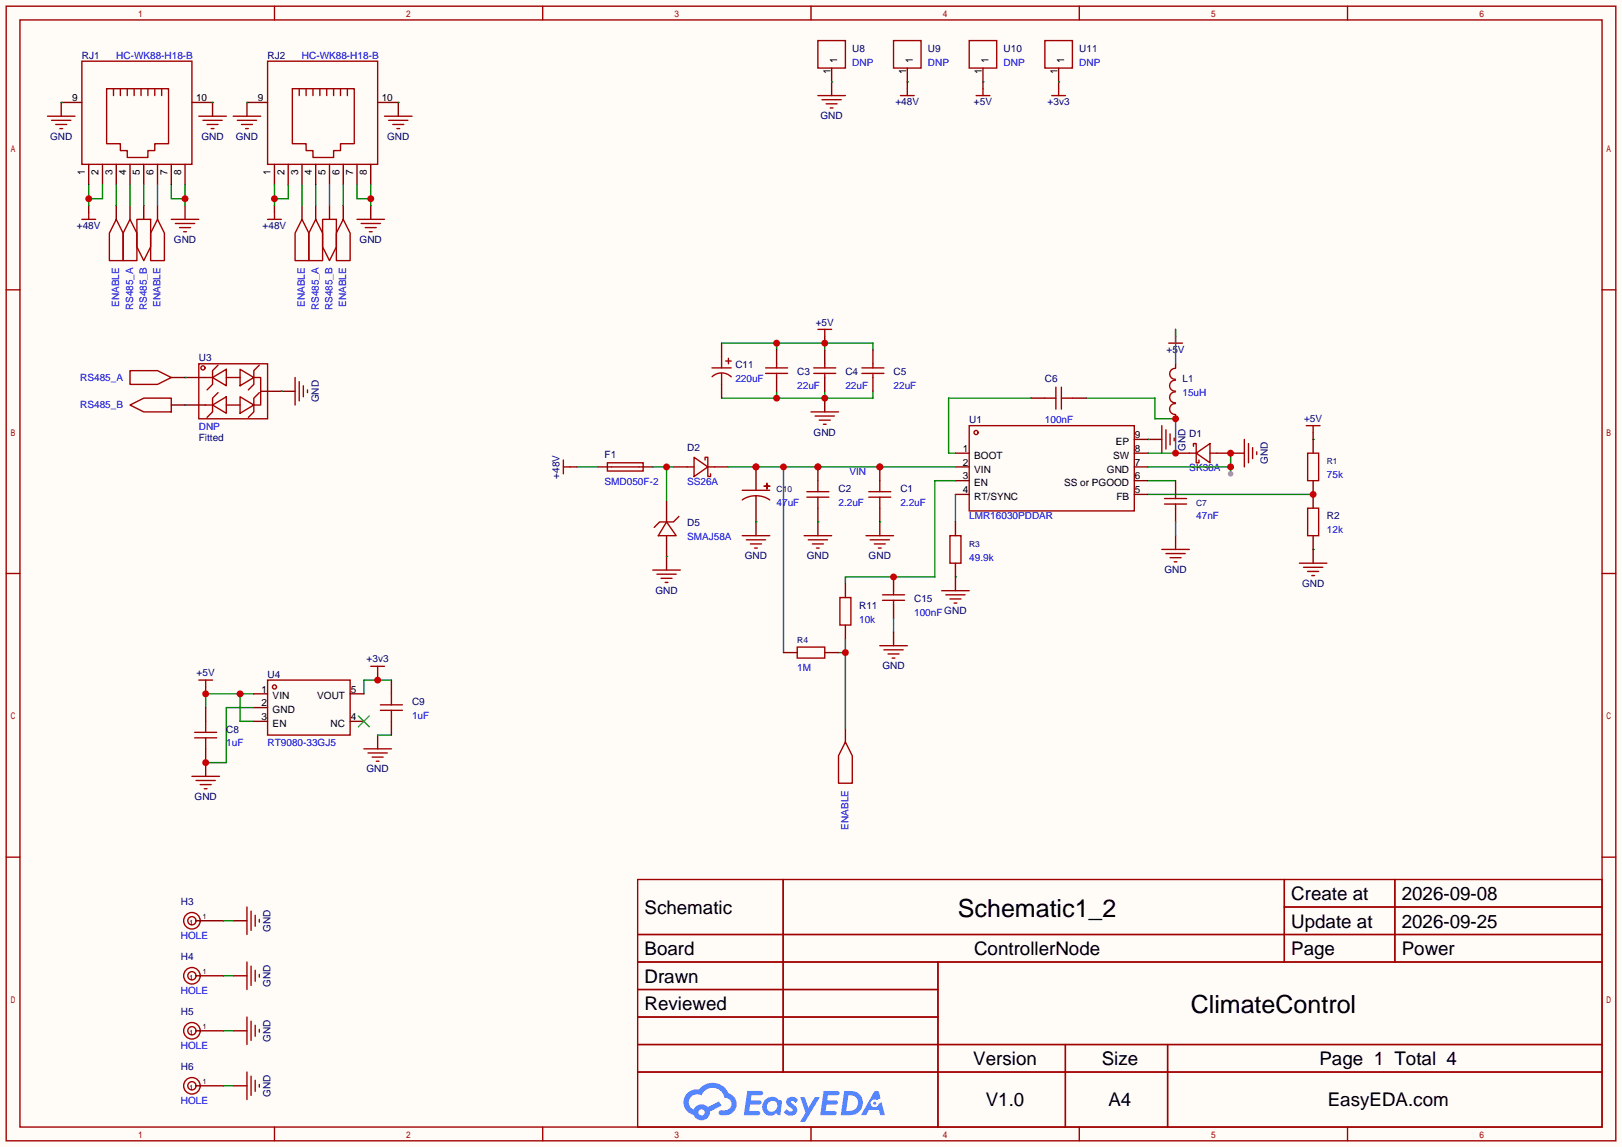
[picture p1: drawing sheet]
<svg xmlns="http://www.w3.org/2000/svg" width="299mm" height="212mm" viewBox="0 0 299 212" stroke-linecap="round" stroke-linejoin="round" font-family="sans-serif">
<path d="M0 0h299.5v211.8h-299.5z" fill="#fffcf7"/>
<g fill="none" stroke="#a10000" stroke-width=".25">
<path d="M1.1 1.1h297.2v209.6h-297.2zM3.7 3.7h292.1v204.5h-292.1zM50.7 1.1v2.6M100.2 1.1v2.6M149.7 1.1v2.6M199.3 1.1v2.6M248.8 1.1v2.6M1.1 53.5h2.6M295.8 53.5h2.5M1.1 105.9h2.6M295.8 105.9h2.5M1.1 158.3h2.6"/>
<path d="M295.8 158.3h2.5M117.7 162.4h178.1v45.8h-178.1zM117.7 172.6h178.1M117.7 177.7h178.1M144.6 162.4v35.6M173.2 177.7v30.5M237.1 162.4v15.3M237.1 167.5h58.7M257.5 162.4v15.3M117.7 182.8h55.5M117.7 192.9h178.1M117.7 187.8h55.5"/>
<path d="M117.7 198h178.1M196.7 192.9v15.3M215.6 192.9v15.3M50.7 208.2v2.5M100.2 208.2v2.5M149.7 208.2v2.5M199.3 208.2v2.5M248.8 208.2v2.5"/>
</g>
<g fill="#5487ff">
<path d="M145.5 202.8a1.3 1.3 0 0 1 1.8 .3l-.4 .6a.54 .54 0 0 0-.9-.2l.1 .2a1.58 1.58 0 0 1 1.1 1.6 1.43 1.43 0 0 1-2.5 .1l.5-.6a.64 .64 0 0 0 .5 .5 .64 .64 0 0 0 .7-.3l-.2-.2a1.6 1.6 0 0 1-1-1.6z"/>
<path d="M147.7 202.7h.9l.7 1.9 1.1-1.9h.9l-2.7 4.5h-.9l1-1.7z"/>
<path d="M138 201.5h1.6a1.31 1.31 0 0 1 1.2 .2 .4 .4 0 0 1-.3 .6h-1.8l-.1 .9h1.6a.4 .4 0 0 1 .4 .4 .4 .4 0 0 1-.4 .4h-1.7l-.2 1.2h.8a1.23 1.23 0 0 1 1.2 .2 .39 .39 0 0 1-.3 .6h-2.7z"/>
<path d="M152.1 201.5h1.6a1.32 1.32 0 0 1 1.3 .2 .39 .39 0 0 1-.4 .6h-1.7l-.2 .9h1.7a.4 .4 0 0 1 .3 .4 .4 .4 0 0 1-.4 .4h-1.7l-.2 1.2h.8a1.23 1.23 0 0 1 1.2 .2 .39 .39 0 0 1-.3 .6h-2.7z"/>
<path d="M161.5 201.5h.7l.4 1.3-.7 .4a.75 .75 0 0 0-1.1 .3 .75 .75 0 0 0 .5 1 .75 .75 0 0 0 .9-.6l.6-.3 .6 2.4h-.9l-.2-1h-1.9l-.5 1h-.9z"/>
<path d="M155.9 201.5l-.7 4.5h1.5a2.27 2.27 0 0 0 2.6-2.3 2.27 2.27 0 0 0-2.7-2.2zM156.6 202.3a1.5 1.5 0 0 1 1.8 1.5 1.5 1.5 0 0 1-1.9 1.4h-.3z"/>
<path d="M141.3 203.1a1.62 1.62 0 0 0-.4 2.1 1.62 1.62 0 0 0 2 .7l.4-.3 .3 .3 .5 .1 .3-2.5-.2-.3h-.4a1.58 1.58 0 0 0-2.5-.1zM141.9 203.6a.99 .99 0 0 1 1.6 .3 .99 .99 0 0 1-.9 1.4 .94 .94 0 0 1-1-.5 .94 .94 0 0 1 .3-1.2z"/>
<path d="M126.9 201.9a2.37 2.37 0 0 0 1.2 4 1.54 1.54 0 0 0 1.7 1 1.54 1.54 0 0 0 1.3-1.6l2.1-1.1-.5-.8-2 1.1a1.57 1.57 0 0 0-2.6 .4 1.5 1.5 0 0 1-.8-2.1 1.5 1.5 0 0 1 2.2-.5 2.23 2.23 0 0 1 2.3-1.4 2.23 2.23 0 0 1 2 1.8 1.16 1.16 0 0 1 1.2 1.1 1.16 1.16 0 0 1-1 1.3h-.7a.47 .47 0 0 0-.6 .3 .47 .47 0 0 0 .4 .6 2.23 2.23 0 0 0 2.3-.7 2.23 2.23 0 0 0 .4-2.3 2.16 2.16 0 0 0-1.3-1.1 3.2 3.2 0 0 0-5.4-.7l-1.2 .1zM129 205.4a.58 .58 0 0 1 1.1 0 .58 .58 0 0 1-1.1 0z"/>
<circle cx="161.5" cy="203.8" r=".28"/>
</g>
<g fill="none" stroke="#a10000" stroke-width=".25">
<path d="M15.1 11.3h20.3v19.1h-20.3zM19.7 16.4h11.4v10.1h-2.5v1.3h-1.3v1.3h-3.8v-1.3h-1.3v-1.3h-2.5zM21 16.4v1.3M22.2 16.4v1.3M23.5 16.4v1.3M24.8 16.4v1.3M26 16.4v1.3M27.3 16.4v1.3M28.6 16.4v1.3M29.8 16.4v1.3M49.4 11.3h20.3v19.1h-20.3zM54 16.4h11.4v10.1h-2.5v1.3h-1.3v1.3h-3.8v-1.3h-1.3v-1.3h-2.5z"/>
<path d="M55.2 16.4v1.3M56.5 16.4v1.3M57.8 16.4v1.3M59.1 16.4v1.3M60.3 16.4v1.3M61.6 16.4v1.3M62.9 16.4v1.3M64.1 16.4v1.3M151 17.7h5.1M151.8 18.4h3.5M152.5 19.2h2.1M153.3 19.9h.5"/>
<path d="M8.8 21.5h5M9.5 22.2h3.6M10.3 23h2M11 23.7h.6M36.7 21.5h5.1M37.5 22.2h3.5M38.2 23h2.1M39 23.7h.5M43.1 21.5h5M43.8 22.2h3.6M44.6 23h2M45.3 23.7h.5"/>
<path d="M71 21.5h5.1M71.8 22.2h3.5M72.5 23h2M73.3 23.7h.5M31.6 40.5h5.1M32.4 41.3h3.5M33.1 42h2.1M33.9 42.8h.5M65.9 40.5h5.1M66.7 41.3h3.5M67.4 42h2.1M68.2 42.8h.5"/>
<path d="M54.5 69.7v5.1M55.2 70.5v3.5M56 71.2v2.1M56.8 72v.5M178.9 78.6h30.5v15.8h-30.5zM112.1 85.5h6.6v1.5h-6.6zM112.9 86.2h5.1M126.9 86.2h1.2M128.1 84.5l2.6 1.7-2.6 1.8zM130.2 85v-.5h.5v3.5h.5v-.5M130.7 86.2h1.3M67.2 138.3h5.1"/>
<path d="M67.9 139.1h3.6M68.7 139.8h2M35.4 143.4h5.1M36.2 144.1h3.6M37 144.9h2M37.7 145.7h.5M69.5 140.6h.5M45.6 167.5v5.1M45.6 177.7v5.1M46.4 168.3v3.5M46.4 178.4v3.6M47.1 169v2.1"/>
<path d="M47.1 179.2v2M47.9 169.8v.5M47.9 180v.5M45.6 187.8v5.1M45.6 198v5.1M46.4 188.6v3.6M46.4 198.8v3.5M47.1 189.4v2M47.1 199.5v2M47.9 190.1v.5M47.9 200.3v.5"/>
<circle cx="180.2" cy="79.9" r=".38"/>
</g>
<g fill="none" stroke="#870000" stroke-width=".25">
<path d="M15.1 18.9h-3.8v2.6M35.4 18.9h3.8v2.6M49.4 18.9h-3.8v2.6M69.7 18.9h3.8v2.6M153.5 15.1v2.6M16.4 30.4v3.8M18.9 30.4v3.8M21.5 30.4v3.8M24 30.4v3.8M26.5 30.4v3.8M29.1 30.4v3.8M31.6 30.4v3.8"/>
<path d="M34.2 30.4v3.8M34.2 38v2.5M50.7 30.4v3.8M53.2 30.4v3.8M55.8 30.4v3.8M58.3 30.4v3.8M60.8 30.4v3.8M63.4 30.4v3.8M65.9 30.4v3.8M68.5 30.4v3.8M68.5 38v2.5M51.9 72.3h2.6"/>
<path d="M110.4 86.2h2.5M118 86.2h2.5M124.3 86.2h2.6M132 86.2h2.5M176.4 83.7h2.5M176.4 86.2h2.5M176.4 88.8h2.5M176.4 91.3h2.5M209.4 83.7h2.6M209.4 86.2h2.6M209.4 88.8h2.6M209.4 91.3h2.6"/>
<path d="M209.4 81.2h2.6M69.7 135.8v2.5M38 140.8v2.6M43.1 170.1h2.5M43.1 190.4h2.5M43.1 180.2h2.5M43.1 200.5h2.5"/>
</g>
<path d="M11.3 18.9h.1M39.2 18.9h.1M45.6 18.9h.1M73.5 18.9h.1M31.6 34.2v2.5h2.6M34.2 34.2v3.8" fill="none" stroke="#008700" stroke-width=".25"/>
<circle cx="34.2" cy="36.7" r=".63" fill="#c00"/>
<path d="M65.9 34.2v2.5h2.6M68.5 34.2v3.8" fill="none" stroke="#008700" stroke-width=".25"/>
<circle cx="68.5" cy="36.7" r=".63" fill="#c00"/>
<path d="M167.5 15.1v1.3M16.4 38v1.2M50.7 38v1.2M105.3 86.2h1.3" fill="none" stroke="#870000" stroke-width=".25"/>
<path d="M166.2 17.7h2.6M167.5 16.4v1.3M16.4 39.2v1.3M50.7 39.2v1.3M15.1 40.5h2.6M49.4 40.5h2.5M104 85v2.5M104 86.2h1.3" fill="none" stroke="#a10000" stroke-width=".25"/>
<path d="M50.7 34.2v3.8M53.2 34.2v2.5h-2.5" fill="none" stroke="#008700" stroke-width=".25"/>
<circle cx="50.7" cy="36.7" r=".63" fill="#c00"/>
<path d="M16.4 34.2v3.8M18.9 34.2v2.5h-2.5" fill="none" stroke="#008700" stroke-width=".25"/>
<circle cx="16.4" cy="36.7" r=".63" fill="#c00"/>
<path d="M106.6 86.2h3.8M120.5 86.2h3.8M123.1 86.2v6.4" fill="none" stroke="#008700" stroke-width=".25"/>
<circle cx="123.1" cy="86.2" r=".63" fill="#c00"/>
<path d="M134.5 86.2h41.9M144.7 86.2v34.3" fill="none" stroke="#008700" stroke-width=".25"/>
<g fill="#c00">
<circle cx="162.4" cy="86.2" r=".63"/>
<circle cx="151" cy="86.2" r=".63"/>
<circle cx="144.7" cy="86.2" r=".63"/>
<circle cx="139.6" cy="86.2" r=".63"/>
</g>
<path d="M160.4 91.8h4.1M160.4 90.8h4.1M162.4 88.8v2" fill="none" stroke="#a10000" stroke-width=".25"/>
<path d="M162.4 86.2v2.6M162.4 93.9v2.5" fill="none" stroke="#870000" stroke-width=".25"/>
<circle cx="162.4" cy="86.2" r=".63" fill="#c00"/>
<path d="M149 91.8h4M149 90.8h4M151 88.8v2M162.4 91.8v2.1" fill="none" stroke="#a10000" stroke-width=".25"/>
<path d="M151 86.2v2.6M151 93.9v2.5" fill="none" stroke="#870000" stroke-width=".25"/>
<circle cx="151" cy="86.2" r=".63" fill="#c00"/>
<g fill="none" stroke="#a10000" stroke-width=".25">
<path d="M149.7 76.1h5.1M150.5 76.8h3.6M151.3 77.6h2M152 78.4h.5M214.5 78.6v5.1M215.3 79.4v3.5M217 72.4a1.01 1.01 0 0 0-1.1 1 1.01 1.01 0 0 0 1.1 1M217 70.2a1.01 1.01 0 0 0-1.1 1 1.01 1.01 0 0 0 1.1 1M217 68a1.01 1.01 0 0 0-1 1 1.01 1.01 0 0 0 1 1.1M217 74.5a1.01 1.01 0 0 0-1.1 1 1.01 1.01 0 0 0 1.1 1.1M137 98.9h5.1M137.8 99.7h3.6"/>
<path d="M148.5 98.9h5M149.2 99.7h3.6M151 91.8v2.1M159.9 98.9h5.1M160.7 99.7h3.5M216 80.1v2.1M216.8 80.9v.5M219.6 83.7h1.3M220.3 82.4v-.5h.6v3.6h.5v-.5M220.9 83.7l2.5-1.8v3.6zM223.4 83.7h1.3M229.7 81.2v5"/>
<path d="M230.5 81.9v3.6M231.3 82.7v2M232 83.4v.5M120.5 105.3h5.1M121.3 106h3.5M122 106.8h2.1M122.8 107.6h.5M138.6 100.5h2M139.3 101.2h.5M150 100.5h2M150.7 101.2h.6M161.4 100.5h2"/>
<path d="M162.2 101.2h.5M162.4 119.3h5.1M173.9 109.1h5M174.6 109.9h3.6M175.4 110.6h2M176.1 111.4h.6M214.5 101.5h5.1M215.3 102.2h3.5M216 103h2.1M216.8 103.8h.5M239.9 104h5.1M240.7 104.8h3.5"/>
<path d="M241.4 105.5h2.1M242.2 106.3h.5M163.2 120h3.6M164 120.8h2M164.7 121.5h.5"/>
</g>
<g fill="none" stroke="#870000" stroke-width=".25">
<path d="M152.3 73.5v2.6M217 67.2v.7M217 76.6v.7M139.6 96.4v2.5M151 96.4v2.5M162.4 96.4v2.5M212 81.2h2.5M217 83.7h2.6M217 98.9v2.6M224.7 83.7h5M123.1 102.7v2.6M165 116.7v2.6"/>
<path d="M176.4 106.6v2.5M242.4 101.5v2.5"/>
</g>
<path d="M200.5 73.5h12.7v3.8h3.8v6.4h-5M151 96.4h.1M162.4 96.4h.1" fill="none" stroke="#008700" stroke-width=".25"/>
<g fill="#c00">
<circle cx="217" cy="83.7" r=".63"/>
<circle cx="217" cy="77.3" r=".63"/>
</g>
<path d="M212 86.2h15.2M227.2 83.7v3.8" fill="none" stroke="#008700" stroke-width=".25"/>
<g fill="#c00">
<circle cx="227.2" cy="83.7" r=".63"/>
<circle cx="227.2" cy="86.2" r=".63"/>
</g>
<circle cx="227.2" cy="87.5" r=".51" fill="#999"/>
<path d="M181.5 15.1v1.3M152.3 62.1v1.3M217 60.8v1.3M242.4 79.9v1.3M38 126.9v1.2" fill="none" stroke="#870000" stroke-width=".25"/>
<path d="M180.2 17.7h2.6M181.5 16.4v1.3M151 60.8h2.5M152.3 60.8v1.3M215.8 63.4h2.5M217 62.1v1.3M241.2 78.6h2.5M242.4 78.6v1.3M36.7 125.6h2.5M38 125.6v1.3" fill="none" stroke="#a10000" stroke-width=".25"/>
<path d="M143.4 72.3v1.2M152.3 72.3v1.2M161.2 72.3v1.2h-28M217 60.8v6.4M212 91.3h30.4M242.4 101.5h.1" fill="none" stroke="#008700" stroke-width=".25"/>
<g fill="#c00">
<circle cx="152.3" cy="73.5" r=".63"/>
<circle cx="143.4" cy="73.5" r=".63"/>
</g>
<path d="M133.2 63.4h28v1.2M143.4 63.4v1.2M152.3 63.4v1.2" fill="none" stroke="#008700" stroke-width=".25"/>
<g fill="#c00">
<circle cx="152.3" cy="63.4" r=".63"/>
<circle cx="143.4" cy="63.4" r=".63"/>
</g>
<path d="M190.4 73.5h-15.3v10.2h1.3M176.4 91.3v5.1M212 88.8h5M176.4 106.6h.1M44.3 128.1v5.1h2.6M46.9 128.1h-8.9v2.6M69.7 135.8h2.6M72.3 125.6h-5.1v2.5" fill="none" stroke="#008700" stroke-width=".25"/>
<g fill="#c00">
<circle cx="38" cy="128.1" r=".63"/>
<circle cx="44.3" cy="128.1" r=".63"/>
</g>
<path d="M195.5 15.1v1.3M69.7 124.3v1.3" fill="none" stroke="#870000" stroke-width=".25"/>
<path d="M194.2 17.7h2.5M195.5 16.4v1.3" fill="none" stroke="#a10000" stroke-width=".25"/>
<circle cx="69.7" cy="125.6" r=".63" fill="#c00"/>
<path d="M21.5 40.5l1.2 2.6v5h-2.5v-5zM29.1 40.5l1.3 2.6v5h-2.6v-5zM55.8 40.5l1.2 2.6v5h-2.5v-5zM63.4 40.5l1.2 2.6v5h-2.5v-5zM68.5 123.1h2.5M69.7 123.1v1.2M156.1 137l1.3 2.6v5.1h-2.6v-5.1z" fill="none" stroke="#a10000" stroke-width=".25"/>
<path d="M21.5 38v2.5M29.1 38v2.5M55.8 38v2.5M63.4 38v2.5M156.1 134.5v2.5" fill="none" stroke="#870000" stroke-width=".25"/>
<path d="M21.5 34.2v3.8M29.1 34.2v3.8M55.8 34.2v3.8M63.4 34.2v3.8M156.1 118v16.5M154.8 120.5h1.3" fill="none" stroke="#008700" stroke-width=".25"/>
<circle cx="156.1" cy="120.5" r=".63" fill="#c00"/>
<path d="M153.5 15.1h.1M167.5 15.1h.1M181.5 15.1h.1M195.5 15.1h.1M24 34.2v3.8M26.5 34.2v3.8M58.3 34.2v3.8M60.8 34.2v3.8M176.4 88.8h-3.8v17.8h-16.5v1.2M212 81.2h.1M242.4 81.2h.1" fill="none" stroke="#008700" stroke-width=".25"/>
<path d="M153.5 12.6v2.5M167.5 12.6v2.5M181.5 12.6v2.5M195.5 12.6v2.5M24 38v2.5M26.5 38v2.5M58.3 38v2.5M60.8 38v2.5M31.6 69.7h2.6M31.6 74.8h2.6M139.6 86.2v4.4" fill="none" stroke="#870000" stroke-width=".25"/>
<path d="M151 7.5h5.1v5.1h-5.1zM165 7.5h5.1v5.1h-5.1zM178.9 7.5h5.1v5.1h-5.1zM192.9 7.5h5.1v5.1h-5.1zM24 40.5l1.3 2.6v5h-2.6v-5zM25.3 40.5h2.5v5.1l-1.3 2.5-1.2-2.5zM58.3 40.5l1.3 2.6v5h-2.6v-5zM59.6 40.5h2.5v5.1l-1.3 2.5-1.2-2.5zM24 68.5h5.1l2.5 1.2-2.5 1.3h-5.1zM24 74.8l2.5-1.3h5.1v2.6h-5.1z" fill="none" stroke="#a10000" stroke-width=".25"/>
<circle cx="139.6" cy="86.2" r=".63" fill="#c00"/>
<g fill="none" stroke="#870000" stroke-width=".25">
<path d="M34.2 69.7h3.8M34.2 74.8h3.8M48.1 72.3h3.8M133.2 63.4v2.5M133.2 71v2.5M143.4 64.6v2.6M143.4 69.7v2.6M152.3 64.6v2.6M152.3 69.7v2.6M161.2 64.6v2.6M161.2 69.7v2.6M190.4 73.5h2.5"/>
<path d="M198 73.5h2.5M123.1 92.6v3.8M123.1 98.9v3.8M139.6 91.6v4.8M156.1 107.8v2.6M156.1 115.4v2.6M38 130.7v2.5M38 138.3v2.5M46.9 128.1h2.5M46.9 130.7h2.5M46.9 133.2h2.5M64.6 128.1h2.6"/>
<path d="M64.6 133.2h2.6"/>
</g>
<g fill="none" stroke="#a10000" stroke-width=".25">
<path d="M36.7 67.2h12.7v10.1h-12.7zM37.8 74.8h1.3M38 69.7h1.2M39.2 74.8l2.6-1.5v3zM39.2 69.7l2.6-1.5v3zM40.3 72.5l-1.1 1v2.6l-1 1M40.3 67.4l-1.1 1.1v2.5l-1 1M41.8 74.8h2.5M41.8 69.7h2.5M44.3 73.3l2.6 1.5-2.6 1.5zM44.3 68.2l2.6 1.5-2.6 1.5zM46.9 69.7h1.2v5.1h-1.2"/>
<path d="M47.9 72.5l-1 1v2.6l-1.1 1M47.9 67.4l-1 1.1v2.5l-1.1 1M131.4 67.9h3.6M131.5 69.6a2.54 2.54 0 0 1 3.5 0M133.2 65.9v2M133.2 69v2M134 66.7h1M134.5 66.2v1M141.4 67.9h4M141.4 69h4M143.4 67.2v.7M143.4 69v.7"/>
<path d="M150.2 67.9h4.1M150.2 69h4.1M152.3 67.2v.7M152.3 69v.7M159.1 67.9h4.1M159.1 69h4.1M161.2 67.2v.7M161.2 69v.7M192.9 73.5h2M194.9 71.5v4.1M196 73.5h2M196 71.5v4.1"/>
<path d="M123.1 96.4l1.7 2.5h-3.3zM125.3 95.4l-1 1h-2.5l-1 1M137 92.3a4.6 4.6 0 0 1 5.1 0M137 90.6h5.1M141.1 89.8h1zM141.6 89.3v1zM155.1 110.4h2v5h-2zM35.9 135.3h4.1M38 133.2v2.1M38 136.3v2M49.4 125.6h15.2v10.2h-15.2z"/>
<circle cx="37.5" cy="67.9" r=".38"/>
<circle cx="50.7" cy="126.9" r=".38"/>
</g>
<path d="M34.2 69.7h.1M34.2 74.8h.1M51.9 72.3h.1M139.6 96.4h.1M123.1 102.7h.1M46.9 130.7h-5.1v10.1h-3.8" fill="none" stroke="#008700" stroke-width=".25"/>
<path d="M66.2 132.2l2 2M68.2 132.2l-2 2" fill="none" stroke="#3c3" stroke-width=".25"/>
<circle cx="38" cy="140.8" r=".63" fill="#c00"/>
<path d="M175.4 98.9h2v5.1h-2zM215 93.1h4.1M215 92.1h4.1M217 91.3v.8M217 93.1v.8M241.4 93.9h2.1v5h-2.1zM35.9 136.3h4.1M70.2 130.2h4.1M70.2 131.2h4.1M72.3 128.1v2.1M72.3 131.2v2" fill="none" stroke="#a10000" stroke-width=".25"/>
<path d="M176.4 96.4v2.5M217 88.8v2.5M217 93.9v2.5M242.4 81.2v2.5M242.4 88.8v5.1M242.4 98.9v2.6M176.4 104v2.6M72.3 125.6v2.5M72.3 133.2v2.6" fill="none" stroke="#870000" stroke-width=".25"/>
<path d="M217 96.4v2.5" fill="none" stroke="#008700" stroke-width=".25"/>
<circle cx="242.4" cy="91.3" r=".63" fill="#c00"/>
<g fill="none" stroke="#a10000" stroke-width=".25">
<path d="M241.4 83.7h2.1v5.1h-2.1zM147.2 119.5h5.1v2h-5.1zM162.9 110.9h4.1M162.9 109.9h4.1"/>
<circle cx="35.4" cy="170.1" r="1.52"/>
<circle cx="35.4" cy="170.1" r=".76"/>
<circle cx="35.4" cy="190.4" r="1.52"/>
<circle cx="35.4" cy="180.2" r="1.52"/>
<circle cx="35.4" cy="180.2" r=".76"/>
<circle cx="35.4" cy="190.4" r=".76"/>
<circle cx="35.4" cy="200.5" r="1.52"/>
<circle cx="35.4" cy="200.5" r=".76"/>
</g>
<path d="M165 106.6v2.5M165 111.6v2.6M144.7 120.5h2.5M152.3 120.5h2.5M36.2 170.1h5.1M36.2 190.4h5.1M36.2 180.2h5.1M36.2 200.5h5.1" fill="none" stroke="#870000" stroke-width=".25"/>
<path d="M41.3 170.1h1.8M41.3 180.2h1.8M41.3 190.4h1.8M41.3 200.5h1.8" fill="none" stroke="#008700" stroke-width=".25"/>
<circle cx="165" cy="106.6" r=".63" fill="#c00"/>
<path d="M165 109.1v.8M165 110.9v.7" fill="none" stroke="#a10000" stroke-width=".25"/>
<path d="M165 114.2v2.5" fill="none" stroke="#008700" stroke-width=".25"/>
<g font-size="4.6">
<text x="176.9" y="169.4">Schematic1_2</text>
<text x="219.8" y="187.1">ClimateControl</text>
</g>
<g font-size="3.5">
<text x="238.4" y="166.2">Create at</text>
<text x="258.8" y="166.2">2026-09-08</text>
<text x="119" y="168.8">Schematic</text>
<text x="238.4" y="171.3">Update at</text>
<text x="258.8" y="171.3">2026-09-25</text>
<text x="119" y="176.4">Board</text>
<text x="179.8" y="176.4">ControllerNode</text>
<text x="238.4" y="176.4">Page</text>
<text x="258.8" y="176.4">Power</text>
<text x="119" y="181.5">Drawn</text>
<text x="119" y="186.6">Reviewed</text>
<text x="179.7" y="196.7">Version</text>
<text x="203.4" y="196.7">Size</text>
<text x="243.6" y="196.7">Page 1 Total 4</text>
<text x="182" y="204.3">V1.0</text>
<text x="204.7" y="204.3">A4</text>
<text x="245.1" y="204.3">EasyEDA.com</text>
</g>
<g font-size="1.8" fill="#000080">
<text x="15.1" y="10.8">RJ1</text>
<text x="49.4" y="10.8">RJ2</text>
<text x="157.4" y="9.6">U8</text>
<text x="171.3" y="9.6">U9</text>
<text x="185.3" y="9.6">U10</text>
<text x="199.3" y="9.6">U11</text>
<text x="151.5" y="22">GND</text>
<text x="165.3" y="19.5">+48V</text>
<text x="179.8" y="19.5">+5V</text>
<text x="193.4" y="19.5">+3v3</text>
<text x="9.2" y="25.8">GND</text>
<text x="37.2" y="25.8">GND</text>
<text x="43.5" y="25.8">GND</text>
<text x="71.5" y="25.8">GND</text>
<text x="14.2" y="42.3">+48V</text>
<text x="32.1" y="44.9">GND</text>
<text x="48.5" y="42.3">+48V</text>
<text x="66.4" y="44.9">GND</text>
<text x="150.6" y="60.1">+5V</text>
<text x="215.4" y="65.2">+5V</text>
<text x="36.7" y="66.7">U3</text>
<text x="135.8" y="68">C11</text>
<text x="147.2" y="69.3">C3</text>
<text x="156.1" y="69.3">C4</text>
<text x="165" y="69.3">C5</text>
<text x="192.9" y="70.5">C6</text>
<text x="218.3" y="70.5">L1</text>
<text x="58.8" y="74.3" transform="rotate(-90 58.8 74.3)">GND</text>
<text x="240.8" y="77.9">+5V</text>
<text x="36.7" y="81.5">Fitted</text>
<text x="126.9" y="83.2">D2</text>
<text x="150.2" y="80.4">GND</text>
<text x="178.9" y="78.2">U1</text>
<text x="218.9" y="83.2" transform="rotate(-90 218.9 83.2)">GND</text>
<text x="219.6" y="80.7">D1</text>
<text x="103.3" y="88.4" transform="rotate(-90 103.3 88.4)">+48V</text>
<text x="111.6" y="84.5">F1</text>
<text x="234.1" y="85.7" transform="rotate(-90 234.1 85.7)">GND</text>
<text x="154.8" y="90.9">C2</text>
<text x="166.2" y="90.9">C1</text>
<text x="245" y="95.9">R2</text>
<text x="126.9" y="97.2">D5</text>
<text x="137.5" y="103.3">GND</text>
<text x="148.9" y="103.3">GND</text>
<text x="160.4" y="103.3">GND</text>
<text x="215" y="105.8">GND</text>
<text x="121" y="109.6">GND</text>
<text x="158.6" y="112.4">R11</text>
<text x="168.8" y="111.2">C15</text>
<text x="240.4" y="108.4">GND</text>
<text x="36.3" y="124.9">+5V</text>
<text x="49.4" y="125.1">U4</text>
<text x="67.7" y="122.3">+3v3</text>
<text x="162.9" y="123.6">GND</text>
<text x="76.1" y="130.2">C9</text>
<text x="41.8" y="135.3">C8</text>
<text x="67.7" y="142.7">GND</text>
<text x="35.9" y="147.7">GND</text>
<text x="33.4" y="167.1">H3</text>
<text x="50" y="172.1" transform="rotate(-90 50 172.1)">GND</text>
<text x="33.4" y="177.2">H4</text>
<text x="50" y="182.3" transform="rotate(-90 50 182.3)">GND</text>
<text x="33.4" y="187.4">H5</text>
<text x="33.4" y="197.5">H6</text>
<text x="50" y="192.4" transform="rotate(-90 50 192.4)">GND</text>
<text x="50" y="202.6" transform="rotate(-90 50 202.6)">GND</text>
</g>
<g font-size="1.8" fill="#00f">
<text x="21.5" y="10.8">HC-WK88-H18-B</text>
<text x="55.8" y="10.8">HC-WK88-H18-B</text>
<text x="157.4" y="12.1">DNP</text>
<text x="171.3" y="12.1">DNP</text>
<text x="185.3" y="12.1">DNP</text>
<text x="199.3" y="12.1">DNP</text>
<text x="22" y="56.7" transform="rotate(-90 22 56.7)">ENABLE</text>
<text x="24.6" y="57.3" transform="rotate(-90 24.6 57.3)">RS485_A</text>
<text x="27.1" y="57.3" transform="rotate(-90 27.1 57.3)">RS485_B</text>
<text x="29.6" y="56.7" transform="rotate(-90 29.6 56.7)">ENABLE</text>
<text x="56.3" y="56.7" transform="rotate(-90 56.3 56.7)">ENABLE</text>
<text x="58.8" y="57.3" transform="rotate(-90 58.8 57.3)">RS485_A</text>
<text x="61.4" y="57.3" transform="rotate(-90 61.4 57.3)">RS485_B</text>
<text x="63.9" y="56.7" transform="rotate(-90 63.9 56.7)">ENABLE</text>
<text x="14.8" y="70.3">RS485_A</text>
<text x="135.8" y="70.5">220uF</text>
<text x="147.2" y="71.8">22uF</text>
<text x="156.1" y="71.8">22uF</text>
<text x="165" y="71.8">22uF</text>
<text x="14.8" y="75.4">RS485_B</text>
<text x="218.3" y="73.1">15uH</text>
<text x="36.7" y="79.4">DNP</text>
<text x="192.9" y="78.2">100nF</text>
<text x="111.6" y="89.6">SMD050F-2</text>
<text x="126.9" y="89.6">SS26A</text>
<text x="156.8" y="87.8">VIN</text>
<text x="219.6" y="87">SK36A</text>
<text x="245" y="88.3">75k</text>
<text x="143.4" y="93.4">47uF</text>
<text x="154.8" y="93.4">2.2uF</text>
<text x="166.2" y="93.4">2.2uF</text>
<text x="178.9" y="95.9">LMR16030PDDAR</text>
<text x="220.9" y="95.9">47nF</text>
<text x="126.9" y="99.7">SMAJ58A</text>
<text x="245" y="98.5">12k</text>
<text x="178.9" y="103.6">49.9k</text>
<text x="168.8" y="113.7">100nF GND</text>
<text x="158.6" y="115">10k</text>
<text x="147.2" y="123.9">1M</text>
<text x="41.8" y="137.8">1uF</text>
<text x="49.4" y="137.8">RT9080-33GJ5</text>
<text x="76.1" y="132.8">1uF</text>
<text x="156.6" y="153.2" transform="rotate(-90 156.6 153.2)">ENABLE</text>
<text x="33.4" y="173.4">HOLE</text>
<text x="33.4" y="183.6">HOLE</text>
<text x="33.4" y="193.7">HOLE</text>
<text x="33.4" y="203.9">HOLE</text>
</g>
<g font-size="1.8">
<text x="154.6" y="11.6" transform="rotate(-90 154.6 11.6)">1</text>
<text x="168.6" y="11.6" transform="rotate(-90 168.6 11.6)">1</text>
<text x="182.5" y="11.6" transform="rotate(-90 182.5 11.6)">1</text>
<text x="196.5" y="11.6" transform="rotate(-90 196.5 11.6)">1</text>
<text x="153.3" y="13.7" transform="rotate(-90 153.3 13.7)">1</text>
<text x="167.3" y="13.7" transform="rotate(-90 167.3 13.7)">1</text>
<text x="181.3" y="13.7" transform="rotate(-90 181.3 13.7)">1</text>
<text x="195.2" y="13.7" transform="rotate(-90 195.2 13.7)">1</text>
<text x="13.3" y="18.7">9</text>
<text x="36.2" y="18.7">10</text>
<text x="47.6" y="18.7">9</text>
<text x="70.5" y="18.7">10</text>
<text x="15.7" y="32.4" transform="rotate(-90 15.7 32.4)">1</text>
<text x="18.2" y="32.4" transform="rotate(-90 18.2 32.4)">2</text>
<text x="20.7" y="32.4" transform="rotate(-90 20.7 32.4)">3</text>
<text x="23.3" y="32.4" transform="rotate(-90 23.3 32.4)">4</text>
<text x="25.8" y="32.4" transform="rotate(-90 25.8 32.4)">5</text>
<text x="28.4" y="32.4" transform="rotate(-90 28.4 32.4)">6</text>
<text x="30.9" y="32.4" transform="rotate(-90 30.9 32.4)">7</text>
<text x="33.4" y="32.4" transform="rotate(-90 33.4 32.4)">8</text>
<text x="50" y="32.4" transform="rotate(-90 50 32.4)">1</text>
<text x="52.5" y="32.4" transform="rotate(-90 52.5 32.4)">2</text>
<text x="55" y="32.4" transform="rotate(-90 55 32.4)">3</text>
<text x="57.6" y="32.4" transform="rotate(-90 57.6 32.4)">4</text>
<text x="60.1" y="32.4" transform="rotate(-90 60.1 32.4)">5</text>
<text x="62.7" y="32.4" transform="rotate(-90 62.7 32.4)">6</text>
<text x="65.2" y="32.4" transform="rotate(-90 65.2 32.4)">7</text>
<text x="67.7" y="32.4" transform="rotate(-90 67.7 32.4)">8</text>
<text x="177.8" y="83.5">1</text>
<text x="206" y="82.2">EP</text>
<text x="209.5" y="83.5">8</text>
<text x="209.5" y="80.9">9</text>
<text x="177.8" y="86">2</text>
<text x="177.8" y="88.5">3</text>
<text x="179.9" y="84.7">BOOT</text>
<text x="179.9" y="87.3">VIN</text>
<text x="179.9" y="89.8">EN</text>
<text x="196.5" y="89.8">SS or PGOOD</text>
<text x="204.4" y="87.3">GND</text>
<text x="205.5" y="84.7">SW</text>
<text x="209.5" y="88.5">6</text>
<text x="209.5" y="86">7</text>
<text x="177.8" y="91.1">4</text>
<text x="179.9" y="92.4">RT/SYNC</text>
<text x="206.1" y="92.4">FB</text>
<text x="209.5" y="91.1">5</text>
<text x="48.2" y="127.9">1</text>
<text x="48.2" y="130.5">2</text>
<text x="50.3" y="129.2">VIN</text>
<text x="50.3" y="131.7">GND</text>
<text x="58.6" y="129.2">VOUT</text>
<text x="64.8" y="127.9">5</text>
<text x="48.2" y="133">3</text>
<text x="50.3" y="134.3">EN</text>
<text x="61" y="134.3">NC</text>
<text x="64.8" y="133">4</text>
</g>
<g font-size="1.6" fill="#000080">
<text x="245" y="85.8">R1</text>
<text x="143.4" y="90.9">C10</text>
<text x="220.9" y="93.4">C7</text>
<text x="178.9" y="101">R3</text>
<text x="147.2" y="118.8">R4</text>
</g>
</svg>
